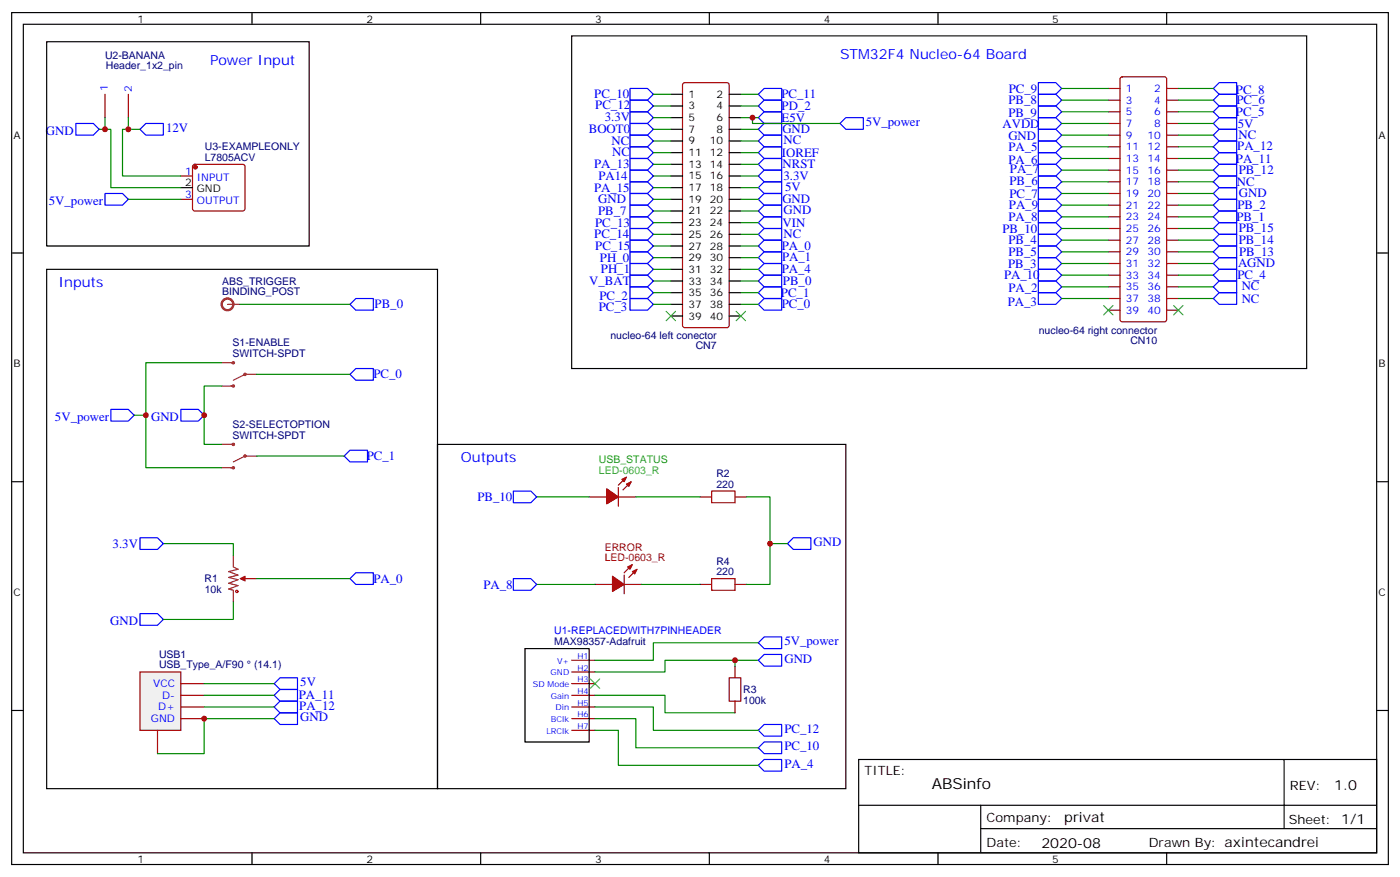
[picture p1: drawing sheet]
<svg xmlns="http://www.w3.org/2000/svg" width="423mm" height="265mm" viewBox="0 0 423 265" stroke-linecap="round" stroke-linejoin="round" font-family="sans-serif">
<g fill="none" stroke="#000" stroke-width=".35">
<path d="M3.5 3.8h416.3v257.5h-416.3zM7.1 7.3h409.2v250.5h-409.2zM76.2 3.8v3.5M145.3 3.8v3.5M214.5 3.8v3.5M283.6 3.8v3.5M352.8 3.8v3.5M202.8 28.5h3.6M202.8 32h3.6M202.8 35.6h3.6M202.8 39.1h3.6M220.5 28.5h3.5"/>
<path d="M220.5 32h3.5M220.5 35.6h3.5M220.5 39.1h3.5M202.8 42.6h3.6M202.8 46.1h3.6M202.8 49.7h3.6M202.8 53.2h3.6M202.8 56.7h3.6M220.5 42.6h3.5M220.5 46.1h3.5M220.5 49.7h3.5M220.5 53.2h3.5"/>
<path d="M220.5 56.7h3.5M3.5 76.5h3.6M202.8 60.3h3.6M202.8 63.8h3.6M202.8 67.3h3.6M202.8 70.8h3.6M202.8 74.4h3.6M202.8 77.9h3.6M220.5 60.3h3.5M220.5 63.8h3.5M220.5 67.3h3.5M220.5 70.8h3.5"/>
<path d="M220.5 74.4h3.5M220.5 77.9h3.5M416.3 76.5h3.5M202.8 81.4h3.6M202.8 84.9h3.6M202.8 88.5h3.6M202.8 92h3.6M202.8 95.5h3.6M220.5 81.4h3.5M220.5 84.9h3.5M220.5 88.5h3.5M220.5 92h3.5"/>
<path d="M220.5 95.5h3.5M3.5 145.6h3.6M416.3 145.6h3.5M3.5 214.8h3.6M416.3 214.8h3.5M259.6 229.6h156.7v28.2h-156.7zM388.3 229.6v20.9M76.2 257.8v3.5M145.3 257.8v3.5M214.5 257.8v3.5M259.7 243.4h156.4M283.6 257.8v3.5"/>
<path d="M296.6 250.5h119.5M296.6 243.4v14.1M352.8 257.8v3.5"/>
</g>
<g fill="none" stroke="#870000" stroke-width=".35">
<path d="M206.6 25.2l.5-.2h12.7l.5 .2 .2 .5v72.7l-.2 .5-.5 .2h-12.7l-.5-.3-.2-.4v-72.7zM335.1 26.7h3.6M335.1 30.3h3.6M335.1 33.8h3.6M335.1 37.3h3.6M338.9 23.4l.5-.2h12.7l.5 .2 .2 .5v72.7l-.3 .5-.4 .2h-12.7l-.5-.2-.2-.5v-72.7zM352.8 26.7h3.5M352.8 30.3h3.5M352.8 33.8h3.5M352.8 37.3h3.5M335.1 40.9h3.6M335.1 44.4h3.6"/>
<path d="M335.1 47.9h3.6M335.1 51.4h3.6M335.1 55h3.6M335.1 58.5h3.6M352.8 40.9h3.5M352.8 44.4h3.5M352.8 47.9h3.5M352.8 51.4h3.5M352.8 55h3.5M352.8 58.5h3.5M335.1 62h3.6M335.1 65.5h3.6"/>
<path d="M335.1 69.1h3.6M335.1 72.6h3.6M335.1 76.1h3.6M335.1 79.7h3.6M352.8 62h3.5M352.8 65.5h3.5M352.8 69.1h3.5M352.8 72.6h3.5M352.8 76.1h3.5M352.8 79.7h3.5M335.1 83.2h3.6M335.1 86.7h3.6"/>
<path d="M335.1 90.2h3.6M335.1 93.8h3.6M352.8 83.2h3.5M352.8 86.7h3.5M352.8 90.2h3.5M352.8 93.8h3.5"/>
</g>
<g fill="none" stroke="#00f" stroke-width=".35">
<path d="M190.5 26.7h5.3l1.8 1.8-1.8 1.8h-5.3zM190.5 30.3h5.3l1.8 1.7-1.8 1.8h-5.3zM190.5 33.8h5.3l1.8 1.8-1.8 1.7h-5.3zM190.5 37.3h5.3l1.8 1.8-1.8 1.8h-5.3zM229.3 32l1.8-1.7h5.3v3.5h-5.3zM229.3 28.5l1.8-1.8h5.3v3.6h-5.3zM229.3 39.1l1.8-1.8h5.3v3.6h-5.3zM229.3 35.6l1.8-1.8h5.3v3.5h-5.3zM314 25h5.3l1.7 1.7-1.7 1.8h-5.3zM314 28.5h5.3l1.7 1.8-1.7 1.7h-5.3zM314 39.1h5.3l1.7 1.8-1.7 1.7h-5.3zM314 32h5.3l1.7 1.8-1.7 1.8h-5.3z"/>
<path d="M314 35.6h5.3l1.7 1.7-1.7 1.8h-5.3zM366.9 30.3l1.8-1.8h5.2v3.5h-5.2zM366.9 26.7l1.8-1.7h5.2v3.5h-5.2zM366.9 37.3l1.8-1.7h5.2v3.5h-5.2zM366.9 33.8l1.8-1.8h5.2v3.6h-5.2zM190.5 40.9h5.3l1.8 1.7-1.8 1.8h-5.3zM190.5 44.4h5.3l1.8 1.7-1.8 1.8h-5.3zM190.5 47.9h5.3l1.8 1.8-1.8 1.7h-5.3zM190.5 51.4h5.3l1.8 1.8-1.8 1.8h-5.3zM190.5 55h5.3l1.8 1.7-1.8 1.8h-5.3zM190.5 58.5h5.3l1.8 1.8-1.8 1.7h-5.3zM229.3 53.2l1.8-1.8h5.3v3.6h-5.3z"/>
<path d="M229.3 49.7l1.8-1.8h5.3v3.5h-5.3zM229.3 56.7l1.8-1.7h5.3v3.5h-5.3zM229.3 46.1l1.8-1.7h5.3v3.5h-5.3zM229.3 42.6l1.8-1.7h5.3v3.5h-5.3zM314 42.6h5.3l1.7 1.8-1.7 1.7h-5.3zM314 46.1h5.3l1.7 1.8-1.7 1.8h-5.3zM314 49.7h5.3l1.7 1.7-1.7 1.8h-5.3zM314 53.2h5.3l1.7 1.8-1.7 1.7h-5.3zM314 56.7h5.3l1.7 1.8-1.7 1.8h-5.3zM366.9 40.9l1.8-1.8h5.2v3.5h-5.2zM366.9 58.5l1.8-1.8h5.2v3.6h-5.2zM366.9 47.9l1.8-1.8h5.2v3.6h-5.2z"/>
<path d="M366.9 44.4l1.8-1.8h5.2v3.5h-5.2zM366.9 55l1.8-1.8h5.2v3.5h-5.2zM366.9 51.4l1.8-1.7h5.2v3.5h-5.2zM190.5 62h5.3l1.8 1.8-1.8 1.7h-5.3zM190.5 65.5h5.3l1.8 1.8-1.8 1.8h-5.3zM190.5 69.1h5.3l1.8 1.7-1.8 1.8h-5.3zM190.5 72.6h5.3l1.8 1.8-1.8 1.7h-5.3zM190.5 76.1h5.3l1.8 1.8-1.8 1.8h-5.3zM190.5 79.7h5.3l1.8 1.7-1.8 1.8h-5.3zM229.3 74.4l1.8-1.8h5.3v3.5h-5.3zM229.3 70.8l1.8-1.7h5.3v3.5h-5.3zM229.3 77.9l1.8-1.8h5.3v3.6h-5.3z"/>
<path d="M229.3 67.3l1.8-1.8h5.3v3.6h-5.3zM229.3 63.8l1.8-1.8h5.3v3.5h-5.3zM229.3 60.3l1.8-1.8h5.3v3.5h-5.3zM314 60.3h5.3l1.7 1.7-1.7 1.8h-5.3zM314 63.8h5.3l1.7 1.7-1.7 1.8h-5.3zM314 67.3h5.3l1.7 1.8-1.7 1.7h-5.3zM314 70.8h5.3l1.7 1.8-1.7 1.8h-5.3zM314 77.9h5.3l1.7 1.8-1.7 1.7h-5.3zM314 74.4h5.3l1.7 1.7-1.7 1.8h-5.3zM366.9 65.5l1.8-1.7h5.2v3.5h-5.2zM366.9 62l1.8-1.7h5.2v3.5h-5.2zM366.9 69.1l1.8-1.8h5.2v3.5h-5.2z"/>
<path d="M366.9 79.7l1.8-1.8h5.2v3.5h-5.2zM366.9 76.1l1.8-1.7h5.2v3.5h-5.2zM366.9 72.6l1.8-1.8h5.2v3.6h-5.2zM190.5 83.2h5.3l1.8 1.7-1.8 1.8h-5.3zM190.5 86.7h5.3l1.8 1.8-1.8 1.7h-5.3zM190.5 90.2h5.3l1.8 1.8-1.8 1.8h-5.3zM229.3 88.5l1.8-1.8h5.3v3.5h-5.3zM229.3 84.9l1.8-1.7h5.3v3.5h-5.3zM229.3 81.4l1.8-1.7h5.3v3.5h-5.3zM231.1 90.2h5.3v3.6h-5.3l-1.8-1.8zM314 84.9h5.3l1.7 1.8-1.7 1.8h-5.3zM314 88.5h5.3l1.7 1.7-1.7 1.8h-5.3z"/>
<path d="M314 81.4h5.3l1.7 1.8-1.7 1.7h-5.3zM366.9 86.7l1.8-1.8h5.2v3.6h-5.2zM366.9 83.2l1.8-1.8h5.2v3.5h-5.2zM366.9 90.2l1.8-1.7h5.2v3.5h-5.2z"/>
</g>
<g fill="none" stroke="#008700" stroke-width=".35">
<path d="M197.6 28.5h5.2M197.6 32h5.2M197.6 35.6h5.2M197.6 39.1h5.2M224 28.5h5.3M224 32h5.3M224 35.6h5.3M224 39.1h5.3M321 26.7h14.1M321 30.3h14.1M321 33.8h14.1M321 37.3h14.1"/>
<path d="M356.3 26.7h10.6M356.3 30.3h10.6M356.3 33.8h10.6M356.3 37.3h10.6M197.6 42.6h5.2M197.6 46.1h5.2M197.6 49.7h5.2M197.6 53.2h5.2M197.6 56.7h5.2M224 42.6h5.3M224 46.1h5.3M224 49.7h5.3"/>
<path d="M224 53.2h5.3M224 56.7h5.3M321 40.9h14.1M321 44.4h14.1M321 47.9h14.1M321 51.4h14.1M321 55h14.1M321 58.5h14.1M356.3 40.9h10.6M356.3 44.4h10.6M356.3 47.9h10.6M356.3 51.4h10.6"/>
<path d="M356.3 55h10.6M356.3 58.5h10.6M197.6 63.8h5.2M197.6 67.3h5.2M197.6 60.3h5.2M197.6 70.8h5.2M197.6 74.4h5.2M197.6 77.9h5.2M224 63.8h5.3M224 67.3h5.3M224 60.3h5.3M224 70.8h5.3"/>
<path d="M224 74.4h5.3M224 77.9h5.3M321 62h14.1M321 65.5h14.1M321 69.1h14.1M321 72.6h14.1M321 76.1h14.1M321 79.7h14.1M356.3 62h10.6M356.3 65.5h10.6M356.3 69.1h10.6M356.3 72.6h10.6"/>
<path d="M356.3 76.1h10.6M356.3 79.7h10.6M197.6 84.9h5.2M197.6 88.5h5.2M197.6 81.4h5.2M197.6 92h5.2M224 88.5h5.3M224 81.4h5.3M224 92h5.3M321 83.2h14.1M321 90.2h14.1M321 86.7h14.1"/>
<path d="M356.3 83.2h10.6M356.3 90.2h10.6M356.3 86.7h10.6"/>
</g>
<path d="M201.4 94.1l2.9 2.8M204.3 94.1l-2.9 2.8" fill="none" stroke="#3c3" stroke-width=".35"/>
<path d="M42.3 203.1h12.4v17.7h-12.4z" fill="#f0f0f0" stroke="#870000" stroke-width=".35"/>
<g fill="none" stroke="#870000" stroke-width=".35">
<path d="M31.7 28.5v7.1M38.8 28.5v7.1M54.7 53.2h3.5M58.4 49.9l.5-.2h14.5l.5 .2 .2 .5v12.7l-.3 .5-.4 .2h-14.5l-.5-.3-.2-.4v-12.7zM54.7 60.3h3.5M74.1 174.9h3.5M172.9 199.6h7M54.7 206.7h7M54.7 210.2h7M54.7 213.7h7M54.7 217.2h7M172.9 206.7h7"/>
<path d="M172.9 210.2h7M172.9 213.7h7M172.9 217.2h7M172.9 203.1h7M222.2 201.4v3.5M222.2 211.9v3.6M47.6 220.8v7M172.9 220.8h7"/>
</g>
<path d="M14.1 12.6h79.4v61.8h-79.4zM172.9 10.9h222.2v100.5h-222.2zM54.7 56.7h3.5M158.7 196.1h19.5v28.2h-19.5z" fill="none" stroke="#000" stroke-width=".35"/>
<g fill="none" stroke="#008700" stroke-width=".35">
<path d="M31.7 35.6v3.5h-1.7M31.7 39.1h1.8v17.6h21.2M38.8 35.6v3.5h3.5M38.8 39.1h-1.8v14.1h17.7M38.8 60.3h15.9M72.3 92h33.5M224 84.9h5.3M67 109.6h-22.9v15.9h-3.5M67 116.7h-5.3v17.6h5.3M77.6 113.2h28.2M44.1 125.5v15.9h22.9M77.6 137.9h26.5"/>
<path d="M49.4 164.3h21.2v3.6M77.6 174.9h28.2M70.6 182v5.3h-21.2M222.2 199.6v1.8M229.3 199.6h-28.2v3.5h-21.2M229.3 194.3h-31.7v5.3h-17.7M61.7 206.7h21.2M61.7 210.2h21.2M61.7 213.7h21.2M82.9 217.2h-21.2v10.6h-14.1M179.9 210.2h21.2v5.3h21.1M179.9 213.7h17.7v7.1h31.7"/>
<path d="M179.9 217.2h12.4v8.9h37M179.9 220.8h7.1v10.6h42.3"/>
</g>
<g fill="none" stroke="#00f" stroke-width=".35">
<path d="M22.9 37.3h5.3l1.8 1.8-1.8 1.8h-5.3zM42.3 39.1l1.8-1.8h5.3v3.6h-5.3zM254 37.3l1.8-1.7h5.3v3.5h-5.3zM31.7 58.5h5.3l1.8 1.8-1.8 1.7h-5.3zM107.6 90.2h5.3v3.6h-5.3l-1.8-1.8zM105.8 113.2l1.8-1.8h5.3v3.5h-5.3zM33.5 123.8h5.3l1.8 1.7-1.8 1.8h-5.3zM54.7 123.8h5.3l1.7 1.7-1.7 1.8h-5.3zM105.8 136.1h5.3v3.5h-5.3l-1.7-1.7zM107.6 173.1h5.3v3.6h-5.3l-1.8-1.8zM42.3 185.5h5.3l1.8 1.8-1.8 1.7h-5.3zM229.3 194.3l1.8-1.8h5.3v3.6h-5.3z"/>
<path d="M229.3 199.6l1.8-1.8h5.3v3.6h-5.3zM82.9 206.7l1.8-1.8h5.3v3.5h-5.3zM82.9 210.2l1.8-1.8h5.3v3.5h-5.3zM82.9 213.7l1.8-1.8h5.3v3.6h-5.3zM82.9 217.2l1.8-1.7h5.3v3.5h-5.3zM229.3 220.8l1.8-1.8h5.3v3.5h-5.3zM229.3 226.1l1.8-1.8h5.3v3.5h-5.3zM229.3 231.4l1.8-1.8h5.3v3.5h-5.3z"/>
</g>
<path d="M222.6 94.1l2.8 2.8M225.4 94.1l-2.8 2.8M333.7 92.4l2.8 2.8M336.5 92.4l-2.8 2.8M354.9 92.4l2.8 2.8M357.7 92.4l-2.8 2.8M178.5 205.2l2.8 2.9M181.3 205.2l-2.8 2.9" fill="none" stroke="#3c3" stroke-width=".35"/>
<g fill="none" stroke="#a10000" stroke-width=".35">
<path d="M220.5 204.9h3.5v7h-3.5z"/>
<circle cx="71.6" cy="178.8" r=".35"/>
</g>
<g fill="#870000" stroke="#870000" stroke-width=".35">
<path d="M72.7 174.9l1.4-.7v1.4z"/>
<circle cx="59.1" cy="50.6" r=".53"/>
</g>
<g fill="none" stroke="#8c2424" stroke-width=".35">
<path d="M67 109.6h3.6M67 116.7h3.6M77.6 113.2h-3.5l-3.5 1.7M67 134.3h3.6M77.6 137.9h-3.5l-3.5 1.7M67 141.4h3.6M70.6 167.9v3.5l1.4 .7-2.9 .7 2.9 1-2.9 .8 2.9 .7-2.9 1 2.9 .7-2.9 1.1 1.5 .3v3.6M72.7 174.9h1.4"/>
<circle cx="70.6" cy="109.6" r=".35"/>
<circle cx="70.6" cy="116.7" r=".35"/>
<circle cx="74.1" cy="113.2" r=".35"/>
<circle cx="70.6" cy="134.3" r=".35"/>
<circle cx="74.1" cy="137.9" r=".35"/>
<circle cx="70.6" cy="141.4" r=".35"/>
</g>
<g fill="#f00" stroke="#870000" stroke-width=".35">
<path d="M183.4 147.7l3.6 2.5-3.6 2.1z"/>
<path d="M187 147.4v5.6z"/>
</g>
<g fill="#870000" stroke="#870000" stroke-width=".35">
<path d="M187 146.7l1.4-1.4z"/>
<path d="M189.8 146.7l-1.4 1.4z"/>
</g>
<g fill="#f00" stroke="#870000" stroke-width=".35">
<path d="M188 144.9l1.4-.7-.7 1.4z"/>
<path d="M189.4 146.3l1.5-.7-.8 1.4z"/>
</g>
<path d="M178.2 150.2h5.2M187 150.2h5.3" fill="none" stroke="#870000" stroke-width=".35"/>
<g fill="#f00" stroke="#870000" stroke-width=".35">
<path d="M185.2 174.2l3.5 2.5-3.5 2.1z"/>
<path d="M188.7 173.8v5.7z"/>
</g>
<g fill="#870000" stroke="#870000" stroke-width=".35">
<path d="M188.7 173.1l1.4-1.4z"/>
<path d="M190.1 174.6l1.5-1.5z"/>
</g>
<g fill="#f00" stroke="#870000" stroke-width=".35">
<path d="M189.8 171.4l1.4-.7-.7 1.4z"/>
<path d="M191.2 172.8l1.4-.7-.7 1.4z"/>
</g>
<path d="M211.7 150.2h3.5M222.2 150.2h3.6M179.9 176.7h5.3M188.7 176.7h5.3M211.7 176.7h3.5M222.2 176.7h3.6" fill="none" stroke="#870000" stroke-width=".35"/>
<path d="M155.2 148.4h5.3l1.8 1.8-1.8 1.8h-5.3zM42.3 162.6h5.3l1.8 1.7-1.8 1.8h-5.3zM155.2 174.9h5.3l1.8 1.8-1.8 1.7h-5.3zM238.1 164.3l1.8-1.7h5.3v3.5h-5.3z" fill="none" stroke="#00f" stroke-width=".35"/>
<path d="M215.2 148.4h7v3.6h-7zM215.2 174.9h7v3.5h-7z" fill="none" stroke="#a10000" stroke-width=".35"/>
<path d="M227.5 35.6v1.7h26.5M162.3 150.2h15.9M192.3 150.2h19.4M225.8 150.2h7v14.1h5.3M162.3 176.7h17.6M194 176.7h17.7M232.8 164.3v12.4h-7" fill="none" stroke="#008700" stroke-width=".35"/>
<path d="M14.1 81.4h118.2v157h-118.2zM132.3 134.3h123.5v104.1h-123.5z" fill="none" stroke="#000" stroke-width=".35"/>
<path d="M68.8 92h3.5" fill="none" stroke="#8c2424" stroke-width=".35"/>
<circle cx="68.8" cy="92" r="1.76" fill="none" stroke="#8c2424" stroke-width=".71"/>
<g fill="#c00">
<circle cx="31.8" cy="39.1" r=".88"/>
<circle cx="38.8" cy="39.1" r=".88"/>
<circle cx="44.1" cy="125.5" r=".88"/>
<circle cx="61.7" cy="125.5" r=".88"/>
<circle cx="61.7" cy="217.2" r=".88"/>
<circle cx="222.3" cy="199.6" r=".88"/>
<circle cx="232.8" cy="164.3" r=".88"/>
<circle cx="227.5" cy="35.6" r=".88"/>
</g>
<text font-size="4.6" x="281.7" y="238.6">ABSinfo</text>
<g font-size="4.2" fill="#00f">
<text x="254" y="17.9">STM32F4 Nucleo-64 Board</text>
<text x="63.5" y="19.7">Power Input</text>
<text x="17.6" y="86.7">Inputs</text>
<text x="139.3" y="139.6">Outputs</text>
</g>
<g font-size="4.2">
<text x="403.4" y="238.8">1.0</text>
<text x="321.8" y="248.4">privat</text>
<text x="314.9" y="256.2">2020-08</text>
</g>
<g font-size="3.9" fill="#00f">
<text x="179.7" y="29.7">PC_10</text>
<text x="236.3" y="29.6">PC_11</text>
<text x="305.1" y="28">PC_9</text>
<text x="373.7" y="28.3">PC_8</text>
<text x="180" y="33.1">PC_12</text>
<text x="236.3" y="33.3">PD_2</text>
<text x="304.9" y="31.5">PB_8</text>
<text x="304.9" y="35.4">PB_9</text>
<text x="373.7" y="35">PC_5</text>
<text x="373.9" y="31.5">PC_6</text>
<text x="13.9" y="40.9">GND</text>
<text x="50.2" y="39.8">12V</text>
<text x="178" y="40.1">BOOT0</text>
<text x="182.9" y="36.6">3.3V</text>
<text x="236.3" y="36.8">E5V</text>
<text x="236.6" y="40.3">GND</text>
<text x="261.8" y="38.1">5V_power</text>
<text x="303.1" y="38.6">AVDD</text>
<text x="374.3" y="38.6">5V</text>
<text x="374.5" y="42">NC</text>
<text x="184.9" y="43.8">NC</text>
<text x="185.1" y="47.2">NC</text>
<text x="236.5" y="47.4">IOREF</text>
<text x="236.9" y="43.7">NC</text>
<text x="304.9" y="42.4">GND</text>
<text x="304.9" y="45.6">PA_5</text>
<text x="374.1" y="45.5">PA_12</text>
<text x="179.6" y="50.9">PA_13</text>
<text x="236.6" y="50.7">NRST</text>
<text x="304.9" y="49.5">PA_6</text>
<text x="305.4" y="52.3">PA_7</text>
<text x="373.7" y="49.2">PA_11</text>
<text x="374.6" y="52.6">PB_12</text>
<text x="179.6" y="58">PA_15</text>
<text x="181" y="54.5">PA14</text>
<text x="236.9" y="54.4">3.3V</text>
<text x="237.4" y="57.8">5V</text>
<text x="305.2" y="55.8">PB_6</text>
<text x="305.2" y="59.7">PC_7</text>
<text x="374" y="56.2">NC</text>
<text x="374.6" y="59.6">GND</text>
<text x="14.8" y="62.1">5V_power</text>
<text x="180.9" y="65">PB_7</text>
<text x="180.9" y="61.5">GND</text>
<text x="236.6" y="61.5">GND</text>
<text x="236.9" y="64.8">GND</text>
<text x="305.1" y="63.3">PA_9</text>
<text x="374.2" y="63.1">PB_2</text>
<text x="179.9" y="68.6">PC_13</text>
<text x="236.6" y="68.5">VIN</text>
<text x="236.9" y="71.9">NC</text>
<text x="303.1" y="70.4">PB_10</text>
<text x="305" y="66.8">PA_8</text>
<text x="373.9" y="66.8">PB_1</text>
<text x="374.6" y="70.2">PB_15</text>
<text x="179.7" y="72.1">PC_14</text>
<text x="180" y="75.4">PC_15</text>
<text x="236.4" y="75.6">PA_0</text>
<text x="304.9" y="73.8">PB_4</text>
<text x="304.9" y="77.4">PB_5</text>
<text x="374.6" y="73.7">PB_14</text>
<text x="374.7" y="77.4">PB_13</text>
<text x="181.4" y="79.1">PH_0</text>
<text x="181.7" y="82.5">PH_1</text>
<text x="236.4" y="82.6">PA_4</text>
<text x="236.5" y="79">PA_1</text>
<text x="304.8" y="81">PB_3</text>
<text x="374.4" y="80.8">AGND</text>
<text x="178.2" y="86.2">V_BAT</text>
<text x="236.1" y="89.7">PC_1</text>
<text x="236.7" y="86">PB_0</text>
<text x="303.6" y="84.4">PA_10</text>
<text x="305" y="88.3">PA_2</text>
<text x="374.2" y="84.3">PC_4</text>
<text x="375.5" y="87.6">NC</text>
<text x="113.3" y="93.1">PB_0</text>
<text x="181" y="94.1">PC_3</text>
<text x="181.3" y="90.6">PC_2</text>
<text x="236.4" y="93.2">PC_0</text>
<text x="304.7" y="92.4">PA_3</text>
<text x="375.5" y="91.5">NC</text>
<text x="112.9" y="114.4">PC_0</text>
<text x="16.6" y="127.3">5V_power</text>
<text x="45.7" y="127.3">GND</text>
<text x="110.9" y="139.1">PC_1</text>
<text x="144.4" y="151.5">PB_10</text>
<text x="34.1" y="165.6">3.3V</text>
<text x="246" y="165">GND</text>
<text x="112.9" y="176.1">PA_0</text>
<text x="146.2" y="177.9">PA_8</text>
<text x="33.3" y="189.1">GND</text>
<text x="237.2" y="195">5V_power</text>
<text x="237.2" y="200.3">GND</text>
<text x="90.8" y="207.3">5V</text>
<text x="90.4" y="211.2">PA_11</text>
<text x="90.5" y="214.5">PA_12</text>
<text x="90.8" y="217.9">GND</text>
<text x="237.2" y="221.4">PC_12</text>
<text x="237.2" y="226.7">PC_10</text>
<text x="237.2" y="232">PA_4</text>
</g>
<g font-size="3.9">
<text x="261.4" y="234.2">TITLE:</text>
<text x="390" y="238.8">REV:</text>
<text x="298.3" y="248.4">Company:</text>
<text x="389.7" y="249">Sheet: 1/1</text>
<text x="298.3" y="256">Date:</text>
<text x="347.4" y="256.1">Drawn By: axintecandrei</text>
</g>
<g font-size="3.2">
<text x="41.6" y="6.8">1</text>
<text x="110.8" y="6.8">2</text>
<text x="179.9" y="6.8">3</text>
<text x="249.1" y="6.8">4</text>
<text x="318.2" y="6.8">5</text>
<text x="208.1" y="29.6">1</text>
<text x="216.7" y="29.6">2</text>
<text x="208.1" y="33.1">3</text>
<text x="216.7" y="33.1">4</text>
<text x="4.1" y="41.9">A</text>
<text x="208.1" y="36.6">5</text>
<text x="208.1" y="40.1">7</text>
<text x="216.7" y="36.6">6</text>
<text x="216.7" y="40.1">8</text>
<text x="416.8" y="41.9">A</text>
<text x="208.1" y="43.7">9</text>
<text x="208.1" y="47.2">11</text>
<text x="214.7" y="43.7">10</text>
<text x="214.7" y="47.2">12</text>
<text x="208.1" y="50.7">13</text>
<text x="214.7" y="50.7">14</text>
<text x="56" y="56.4">2</text>
<text x="59.5" y="58.1">GND</text>
<text x="208.1" y="54.3">15</text>
<text x="208.1" y="57.8">17</text>
<text x="214.7" y="54.3">16</text>
<text x="214.7" y="57.8">18</text>
<text x="208.1" y="61.3">19</text>
<text x="208.1" y="64.8">21</text>
<text x="214.7" y="61.3">20</text>
<text x="214.7" y="64.8">22</text>
<text x="208.1" y="68.4">23</text>
<text x="208.1" y="71.9">25</text>
<text x="214.7" y="68.4">24</text>
<text x="214.7" y="71.9">26</text>
<text x="208.1" y="75.4">27</text>
<text x="214.7" y="75.4">28</text>
<text x="208.1" y="79">29</text>
<text x="208.1" y="82.5">31</text>
<text x="214.7" y="79">30</text>
<text x="214.7" y="82.5">32</text>
<text x="208.1" y="86">33</text>
<text x="208.1" y="89.5">35</text>
<text x="214.7" y="86">34</text>
<text x="214.7" y="89.5">36</text>
<text x="208.1" y="93.1">37</text>
<text x="214.7" y="93.1">38</text>
<text x="208.1" y="96.6">39</text>
<text x="214.7" y="96.6">40</text>
<text x="4.1" y="111.1">B</text>
<text x="416.8" y="111.1">B</text>
<text x="4.1" y="180.2">C</text>
<text x="416.8" y="180.2">C</text>
<text x="41.6" y="260.8">1</text>
<text x="110.8" y="260.8">2</text>
<text x="179.9" y="260.8">3</text>
<text x="249.1" y="260.8">4</text>
<text x="318.2" y="260.8">5</text>
</g>
<g font-size="3.2" fill="#000080">
<text x="31.7" y="17.9">U2-BANANA</text>
<text x="32" y="20.7">Header_1x2_pin</text>
<text x="61.9" y="45.4">U3-EXAMPLEONLY</text>
<text x="61.9" y="48.6">L7805ACV</text>
<text x="67.2" y="89.2">BINDING_POST</text>
<text x="67.2" y="86.1">ABS_TRIGGER</text>
<text x="314.1" y="100.8">nucleo-64 right connector</text>
<text x="70.3" y="107.9">SWITCH-SPDT</text>
<text x="70.3" y="104.7">S1-ENABLE</text>
<text x="184.6" y="102.6">nucleo-64 left conector</text>
<text x="210.4" y="105.4">CN7</text>
<text x="341.8" y="104">CN10</text>
<text x="70.3" y="129.4">S2-SELECTOPTION</text>
<text x="70.3" y="132.6">SWITCH-SPDT</text>
<text x="216.6" y="147.4">220</text>
<text x="216.6" y="144.2">R2</text>
<text x="216.6" y="173.8">220</text>
<text x="216.6" y="170.7">R4</text>
<text x="61.9" y="176">R1</text>
<text x="61.9" y="179.3">10k</text>
<text x="167.6" y="195">MAX98357-Adafruit</text>
<text x="48.1" y="202.1">USB_Type_A/F90</text>
<text x="48.1" y="198.8">USB1</text>
<text x="76.8" y="202.1">(14.1)</text>
<text x="224.7" y="209.6">R3</text>
<text x="224.7" y="212.8">100k</text>
</g>
<g font-size="3.2" fill="#00f">
<text x="32.6" y="27.6" transform="rotate(-90 32.6 27.6)">1</text>
<text x="39.8" y="27.8" transform="rotate(-90 39.8 27.8)">2</text>
<text x="340.4" y="27.8">1</text>
<text x="349" y="27.8">2</text>
<text x="340.4" y="31.3">3</text>
<text x="340.4" y="34.9">5</text>
<text x="349" y="31.3">4</text>
<text x="349" y="34.9">6</text>
<text x="340.4" y="38.4">7</text>
<text x="340.4" y="41.9">9</text>
<text x="347" y="41.9">10</text>
<text x="349" y="38.4">8</text>
<text x="340.4" y="45.4">11</text>
<text x="347" y="45.4">12</text>
<text x="56" y="52.8">1</text>
<text x="340.4" y="49">13</text>
<text x="340.4" y="52.5">15</text>
<text x="347" y="49">14</text>
<text x="347" y="52.5">16</text>
<text x="56" y="59.9">3</text>
<text x="59.5" y="54.6">INPUT</text>
<text x="340.4" y="56">17</text>
<text x="340.4" y="59.5">19</text>
<text x="347" y="56">18</text>
<text x="347" y="59.5">20</text>
<text x="59.5" y="61.7">OUTPUT</text>
<text x="340.4" y="63.1">21</text>
<text x="347" y="63.1">22</text>
<text x="340.4" y="66.6">23</text>
<text x="340.4" y="70.1">25</text>
<text x="347" y="66.6">24</text>
<text x="347" y="70.1">26</text>
<text x="340.4" y="73.7">27</text>
<text x="340.4" y="77.2">29</text>
<text x="347" y="73.7">28</text>
<text x="347" y="77.2">30</text>
<text x="340.4" y="80.7">31</text>
<text x="347" y="80.7">32</text>
<text x="340.4" y="84.2">33</text>
<text x="340.4" y="87.8">35</text>
<text x="347" y="84.2">34</text>
<text x="347" y="87.8">36</text>
<text x="340.4" y="91.3">37</text>
<text x="340.4" y="94.8">39</text>
<text x="347" y="91.3">38</text>
<text x="347" y="94.8">40</text>
<text x="167.6" y="191.8">U1-REPLACEDWITH7PINHEADER</text>
<text x="46.3" y="207.7">VCC</text>
<text x="47.9" y="214.8">D+</text>
<text x="49" y="211.2">D-</text>
<text x="45.6" y="218.3">GND</text>
</g>
<text font-size="3.2" fill="#3c3" x="181.1" y="143.2">LED-0603_R</text>
<text font-size="3.2" fill="#3c0" x="181.1" y="140">USB_STATUS</text>
<g font-size="3.2" fill="#f00">
<text x="182.9" y="166.4">ERROR</text>
<text x="182.9" y="169.6">LED-0603_R</text>
</g>
<g font-size="2.5" fill="#00f">
<text x="168.4" y="200.7">V+</text>
<text x="174.6" y="199.2">H1</text>
<text x="174.6" y="202.8">H2</text>
<text x="161.1" y="207.7">SD Mode</text>
<text x="166.5" y="204.2">GND</text>
<text x="174.6" y="206.3">H3</text>
<text x="174.6" y="209.8">H4</text>
<text x="166.5" y="211.2">Gain</text>
<text x="168" y="214.8">Din</text>
<text x="174.6" y="213.4">H5</text>
<text x="165.2" y="221.8">LRClk</text>
<text x="166.6" y="218.3">BClk</text>
<text x="174.6" y="216.9">H6</text>
<text x="174.6" y="220.4">H7</text>
</g>
</svg>
